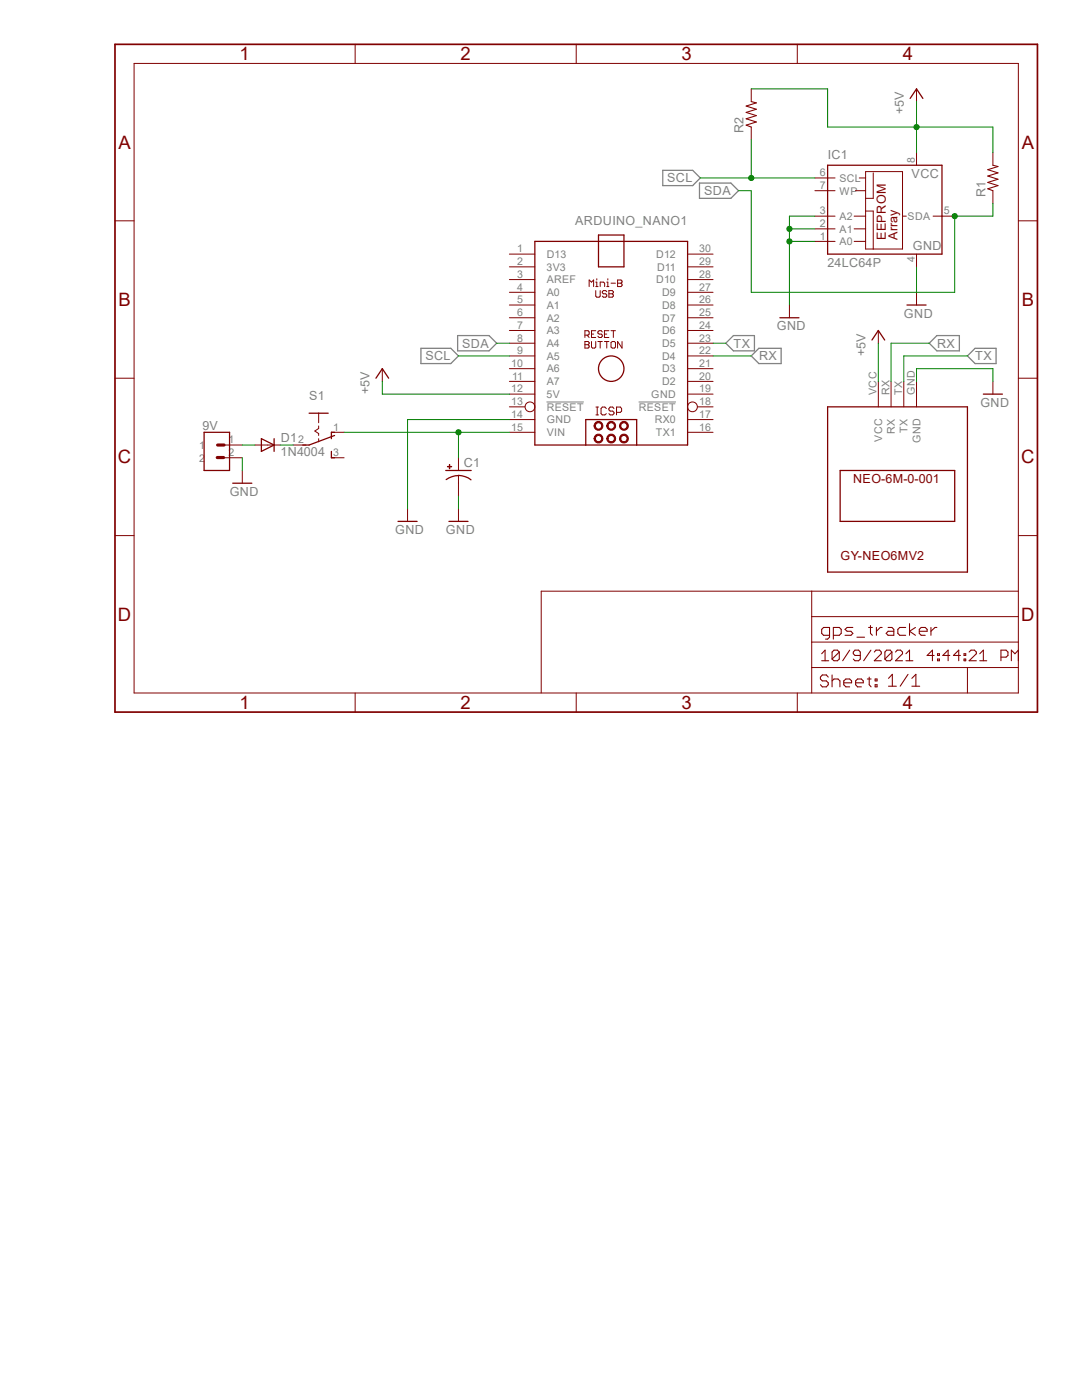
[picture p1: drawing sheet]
<svg xmlns="http://www.w3.org/2000/svg" width="216mm" height="279mm" viewBox="0 0 216 279" stroke-linecap="round" stroke-linejoin="round" font-family="sans-serif">
<path d="M109.1 80.2h7.4M127.4 80.2h7.5" fill="none" stroke="#808080" stroke-width=".2"/>
<path d="M132.2 34h6l1.5 1.5-1.5 1.5h-6zM139.6 36.5h6.2l1.6 1.6-1.6 1.5h-6.2zM84 69.5h6l1.5 1.5-1.5 1.6h-6zM91.3 67h6.3l1.5 1.5-1.5 1.5h-6.3zM144.8 68.5l1.5-1.5h4.2v3h-4.2zM149.9 71l1.5-1.5h4.5v3.1h-4.5zM186.9 67h4.5v3h-4.5l-1.5-1.5zM194.6 69.5h4.2v3.1h-4.2l-1.6-1.6z" fill="none" stroke="#808080" stroke-width=".25"/>
<g fill="none" stroke="#800000" stroke-width=".25">
<path d="M106.7 48.2h30.5v40.6h-30.5zM119.4 46.9h5.1v6.4h-5.1zM116.9 88.8v-5.1h10.1v5.1M165.1 81.2h27.9v33h-27.9zM167.6 93.9h22.9v10.2h-22.9z"/>
<circle cx="122" cy="73.6" r="2.54"/>
</g>
<g fill="none" stroke="#800000" stroke-width=".2">
<path d="M101.6 58.3h5.1M101.6 55.8h5.1M101.6 53.3h5.1M101.6 50.7h5.1M117.6 57.2v-1.3l.4 .4 .4-.4v1.3M118.9 56.3h.2v.9M118.9 57.2h.4M118.9 58v1.1l.2 .2h.4l.3-.2v-1.1M119.1 55.6v.3M119.8 57.2v-.9h.6l.2 .2v.7M121.1 56.3h.2v.9M121.1 57.2h.4"/>
<path d="M121.1 58.2l-.2-.2h-.5l-.2 .4 .2 .2h.5l.2 .5-.2 .2h-.5l-.2-.2M121.3 55.6v.3M121.5 58h.7l.2 .2-.2 .4 .2 .5-.2 .2h-.7zM121.5 58.6h.7M121.9 56.5h.9M123.2 55.9h.7l.2 .2-.2 .4 .2 .2v.3l-.2 .2h-.7zM123.2 56.5h.7M137.2 58.3h5.1M137.2 55.8h5.1M137.2 53.3h5.1M137.2 50.7h5.1M101.6 78.7h5.1"/>
<path d="M101.6 76.1h5.1M101.6 73.6h5.1M101.6 71h5.1M101.6 68.5h5.1M101.6 66h5.1M101.6 63.4h5.1M101.6 60.9h5.1M116.7 66.9h.6l.3-.2v-.4l-.3-.3h-.6v1.4M116.7 68.2h.6l.3 .2-.3 .4 .3 .5-.3 .2h-.6zM116.7 68.8h.6M117.1 66.9l.5 .5M118 68.2v1.1l.2 .2h.5l.2-.2v-1.1"/>
<path d="M118 66.7h.4M118.9 66h-.9v1.4h.9M119.3 68.2h.9M119.8 68.2v1.3M120.2 66.3l-.2-.3h-.5l-.2 .3v.2l.2 .2h.5l.2 .2-.2 .5h-.5l-.2-.3M120.6 66.7h.5M120.6 68.2h.9M121.1 68.2v1.3M121.5 66h-.9v1.4h.9M121.9 66h.9M121.9 68.4l.3-.2h.4l.2 .2v.9l-.2 .2h-.4l-.3-.2zM122.4 66v1.4"/>
<path d="M124.1 68.2v1.3l-.9-1.3v1.3M137.2 78.7h5.1M137.2 76.1h5.1M137.2 73.6h5.1M137.2 71h5.1M137.2 68.5h5.1M137.2 66h5.1M137.2 63.4h5.1M137.2 60.9h5.1M175.3 76.1v5.1M177.8 76.1v5.1M180.3 76.1v5.1"/>
<path d="M182.9 76.1v5.1M101.6 86.3h5.1M101.6 83.7h5.1M101.6 81.2h3.1M118.9 82.8h.5M118.9 81.2h.5M119.2 81.2v1.6M121 81.5l-.3-.3h-.5l-.3 .3v1l.3 .3h.5l.3-.3M122.5 81.5l-.2-.3h-.5l-.3 .3v.3l.3 .2h.5l.2 .3v.2l-.2 .3h-.5l-.3-.3M123 82.3h.8l.2-.3v-.5l-.2-.3h-.8v1.6M137.2 86.3h5.1M137.2 83.7h5.1"/>
<path d="M139.2 81.2h3.1"/>
<circle cx="105.7" cy="81.2" r=".98"/>
<circle cx="138.2" cy="81.2" r=".98"/>
</g>
<path d="M124 84.3a.89 .89 0 0 1 1.3 .3 .89 .89 0 0 1-.6 1.3 .89 .89 0 0 1-1.1-.9h.3a.64 .64 0 0 1 .9-.5 .64 .64 0 0 1 .1 1 .64 .64 0 0 1-1-.2v-.3h-.3z" fill-rule="evenodd" fill="#800000"/>
<path d="M124 84.3a.89 .89 0 0 1 1.3 .3 .89 .89 0 0 1-.6 1.3 .89 .89 0 0 1-1.1-.9h.3a.64 .64 0 0 1 .9-.5 .64 .64 0 0 1 .1 1 .64 .64 0 0 1-1-.2v-.3h-.3z" fill="none" stroke="#800000" stroke-width=".2"/>
<path d="M121.4 86.8a.89 .89 0 0 1 1.4 .3 .89 .89 0 0 1-.6 1.3 .89 .89 0 0 1-1.1-.9h.2a.66 .66 0 0 1 1-.5 .66 .66 0 0 1 .1 1 .66 .66 0 0 1-1-.2l-.1-.3h-.2z" fill-rule="evenodd" fill="#800000"/>
<path d="M121.4 86.8a.89 .89 0 0 1 1.4 .3 .89 .89 0 0 1-.6 1.3 .89 .89 0 0 1-1.1-.9h.2a.66 .66 0 0 1 1-.5 .66 .66 0 0 1 .1 1 .66 .66 0 0 1-1-.2l-.1-.3h-.2z" fill="none" stroke="#800000" stroke-width=".2"/>
<path d="M118.9 86.8a.89 .89 0 0 1 1.3 .3 .89 .89 0 0 1-.6 1.3 .89 .89 0 0 1-1.1-.9h.3a.64 .64 0 0 1 .8-.6 .64 .64 0 0 1 .3 1 .64 .64 0 0 1-1-.1l-.1-.3h-.3z" fill-rule="evenodd" fill="#800000"/>
<path d="M118.9 86.8a.89 .89 0 0 1 1.3 .3 .89 .89 0 0 1-.6 1.3 .89 .89 0 0 1-1.1-.9h.3a.64 .64 0 0 1 .8-.6 .64 .64 0 0 1 .3 1 .64 .64 0 0 1-1-.1l-.1-.3h-.3z" fill="none" stroke="#800000" stroke-width=".2"/>
<path d="M124 86.8a.89 .89 0 0 1 1.3 .3 .89 .89 0 0 1-.6 1.3 .89 .89 0 0 1-1.1-.9h.3a.64 .64 0 0 1 .9-.5 .64 .64 0 0 1 .1 1 .64 .64 0 0 1-1-.2v-.3h-.3z" fill-rule="evenodd" fill="#800000"/>
<path d="M124 86.8a.89 .89 0 0 1 1.3 .3 .89 .89 0 0 1-.6 1.3 .89 .89 0 0 1-1.1-.9h.3a.64 .64 0 0 1 .9-.5 .64 .64 0 0 1 .1 1 .64 .64 0 0 1-1-.2v-.3h-.3z" fill="none" stroke="#800000" stroke-width=".2"/>
<path d="M118.9 84.3a.89 .89 0 0 1 1.3 .3 .89 .89 0 0 1-.6 1.3 .89 .89 0 0 1-1.1-.9h.3a.64 .64 0 0 1 .8-.7 .64 .64 0 0 1 .3 1 .64 .64 0 0 1-1 0l-.1-.3h-.3z" fill-rule="evenodd" fill="#800000"/>
<path d="M118.9 84.3a.89 .89 0 0 1 1.3 .3 .89 .89 0 0 1-.6 1.3 .89 .89 0 0 1-1.1-.9h.3a.64 .64 0 0 1 .8-.7 .64 .64 0 0 1 .3 1 .64 .64 0 0 1-1 0l-.1-.3h-.3z" fill="none" stroke="#800000" stroke-width=".2"/>
<path d="M121.4 84.3a.89 .89 0 0 1 1.4 .3 .89 .89 0 0 1-.6 1.3 .89 .89 0 0 1-1.1-.9h.2a.66 .66 0 0 1 1-.6 .66 .66 0 0 1 .1 1.1 .66 .66 0 0 1-1-.2l-.1-.3h-.2z" fill-rule="evenodd" fill="#800000"/>
<g fill="none" stroke="#800000" stroke-width=".2">
<path d="M149.9 17.7v2.6M149.9 25.4v2.5M162.6 35.5h4M162.6 38.1h4M170.7 38.1h2M171.4 35.5h1.3M172.7 34.2h7.4v15.5h-7.4zM174.2 34.5v5.1h-1.5M182.9 30.4v2.6M198.1 30.4v2.6M198.1 38.1v2.5M162.6 43.1h4"/>
<path d="M162.6 45.7h4M162.6 48.2h4M170.4 43.1h2.3M170.4 45.7h2.3M170.4 48.2h2.3M172.7 42.1h1.5v7.6M180.1 43.1h.7M182.9 50.7v2.6M186.2 43.1h4.3M43.3 88.8h5M43.3 91.4h5M48.3 93.9v2.5"/>
<path d="M50.9 88.8h5.1M58.5 88.8h2.5M63.6 82.5v1.9M63.6 85v.5l-.8 .5 .8 .5v.4M63.6 87.5v.7M66.1 91.4h2.6M66.1 86.3h2.6M91.5 94.9v1.5M121.4 84.3a.89 .89 0 0 1 1.4 .3 .89 .89 0 0 1-.6 1.3 .89 .89 0 0 1-1.1-.9h.2a.66 .66 0 0 1 1-.6 .66 .66 0 0 1 .1 1.1 .66 .66 0 0 1-1-.2l-.1-.3h-.2zM81.3 101.5v2.6"/>
</g>
<g fill="none" stroke="#800000" stroke-width=".25">
<path d="M165.1 33h22.9v17.7h-22.9zM40.7 86.3h5.1v7.6h-5.1zM46.4 96.4h3.8M52.2 87.5l2.5 1.3-2.5 1.3zM54.7 87.5v2.6M61.7 82.5h3.8M66.1 90.1v1.3h.7M66.8 86.9l-5.1 1.9h-1.3M66.8 86.3h-.7v1.2M88.9 93.9h5.1M91.5 94.9a4.5 4.5 0 0 1 2.5 .9M91.5 94.9a4.4 4.4 0 0 0-2.5 .8"/>
<path d="M79.4 104.1h3.8"/>
</g>
<path d="M149.9 20.3l1 .2-2 .7 2 .6-2 .6 2 .7-2 .6 2 .6-2 .7 1 .4M198.1 33l1 .2-2 .7 2 .6-2 .6 2 .7-2 .6 2 .6-2 .7 1 .4" fill="none" stroke="#800000" stroke-width=".21"/>
<path d="M43.3 91.3h1.3M43.4 88.8h1.3" fill="none" stroke="#800000" stroke-width=".63"/>
<path d="M89.3 93.1l.8 .1z" fill-rule="evenodd" fill="#800000"/>
<path d="M89.3 93.1l.8 .1z" fill="none" stroke="#800000" stroke-width=".2"/>
<path d="M89.7 92.7v.9z" fill-rule="evenodd" fill="#800000"/>
<g fill="none" stroke="#800000" stroke-width=".2">
<path d="M26.8 12.7h176.4v125.6h-176.4zM70.9 8.8v3.9M115 8.8v3.9M159.1 8.8v3.9M182.9 17.7v2.6M22.9 44.1h3.9M182.9 58.3v2.6M203.2 44.1h3.8M22.9 75.5h3.9M76.3 73.6v2.5M157.5 60.9v2.5M175.3 66v2.5"/>
<path d="M198.1 76.1v2.6M203.2 75.5h3.8M89.7 92.7v.9zM91.5 91.4v2.5M91.5 96.4v2.6M22.9 106.9h3.9M91.5 101.5v2.6M162 118v20.3M203.2 118h-95.2v20.3M203.2 106.9h3.8M70.9 138.3v3.8M115 138.3v3.8"/>
<path d="M159.1 138.3v3.8M162 133.2h41.2M162 128.1h41.2M162 123.1h41.2M193 133.2v5.1"/>
</g>
<path d="M181.6 19.6l1.3-1.9 1.2 1.9M75 75.5l1.3-1.9 1.3 1.9M155.6 63.4h3.8M174 67.9l1.3-1.9 1.2 1.9M181 60.9h3.8M196.2 78.7h3.8M89.6 104.1h3.8" fill="none" stroke="#800000" stroke-width=".25"/>
<g fill="none" stroke="#800000" stroke-width=".21">
<path d="M164 130.5l.6-.7v2.1M164 131.9h1.4M165.3 135.1l-.4-.4h-.8l-.4 .4v.4l.4 .4h.8l.4 .4v.4l-.4 .4h-.8l-.4-.4M165.5 126.8h-1.2l-.3-.4v-.8l.3-.4h1.2v2l-.4 .4h-.4M166 134.7v2.4M166 135.9l.4-.4h.8l.4 .4v1.2M166.3 126.8h1.2l.4-.4v-.8l-.4-.4h-1.2v2.4M167.5 130.1v1.4l-.4 .4h-.7l-.4-.4M167.5 130.1l-.4-.3h-.7l-.4 .3v1.4M167.5 130.1l-1.5 1.4M168.4 136.3h1.5v-.4l-.4-.4h-.7l-.4 .4v.8l.4 .4h.7M169.5 129.8l-1.4 2.1"/>
<path d="M170.2 125.2h-1.2l-.4 .4 .4 .4h.8l.4 .4-.4 .4h-1.2M170.7 136.3h1.6v-.4l-.4-.4h-.8l-.4 .4v.8l.4 .4h.8M171 127.2h1.5M171.7 130.8h-1.1l-.3-.3v-.4l.3-.3h.7l.4 .3v1.4l-.4 .4h-.7l-.3-.4M173.1 135.5h.7M173.3 125.2h.8M173.4 135.1v1.6l.4 .4M173.7 124.8v1.6l.4 .4M173.8 129.8l-1.5 2.1M174.5 130.1l.3-.3h.7l.4 .3v.4l-1.4 1.4h1.4M174.6 135.5h.4v.4h-.4zM174.6 136.7h.4v.4h-.4z"/>
<path d="M174.9 125.2v1.6M176 125.2h-.4l-.7 .8M177.2 125.2h.8l.4 .4v1.2h-1.2l-.4-.4 .4-.4h1.2M177.3 135.4l.8-.8v2.3M177.3 136.9h1.6M178 130.1v1.4l-.4 .4h-.7l-.3-.4M178 130.1l-.4-.3h-.7l-.3 .3v1.4M178 130.1l-1.4 1.4M178.7 130.1l.3-.3h.7l.4 .3v.4l-1.4 1.4h1.4M180.7 125.2h-1.2l-.3 .4v.8l.3 .4h1.2M180.8 130.5l.7-.7v2.1M180.8 131.9h1.4"/>
<path d="M181.2 134.6l-1.6 2.3M181.5 124.5v2.3M181.9 136.9h1.6M181.9 135.4l.9-.8v2.3M182.7 125.2l-1.2 .8 1.2 .8M183.4 126h1.6v-.4l-.4-.4h-.8l-.4 .4v.8l.4 .4h.8M185.8 125.2v1.6M186.4 130.8h-1.4l1.1-1v2.1M186.9 125.2h-.3l-.8 .8M187.1 131.5h.4v.4h-.4zM187.1 130.5h.4v.3h-.4zM189.5 130.8h-1.4l1.1-1v2.1"/>
<path d="M191.6 130.8h-1.4l1.1-1v2.1M192.4 131.5h.3v.4h-.3zM192.4 130.5h.3v.3h-.3zM193.4 130.1l.4-.3h.6l.4 .3v.4l-1.4 1.4h1.4M195.5 131.9h1.4M195.5 130.5l.7-.7v2.1M199.7 131.1h1l.4-.3v-.7l-.4-.3h-1v2.1M201.8 131.9v-2.1l.7 .7 .7-.7v2.1"/>
</g>
<path d="M22.9 8.8h184.1v133.3h-184.1z" fill="none" stroke="#800000" stroke-width=".34"/>
<path d="M157.5 48.2h5.1M157.5 45.7h5.1M162.6 43.1h-5.1v17.8M182.9 53.3v5M48.3 91.4v2.5M91.5 99v2.5M101.6 83.7h-20.3v17.8" fill="none" stroke="#008000" stroke-width=".2"/>
<circle cx="157.5" cy="48.2" r=".51" fill="#008000"/>
<circle cx="157.5" cy="48.2" r=".51" fill="none" stroke="#008000" stroke-width=".2"/>
<circle cx="157.5" cy="45.7" r=".51" fill="#008000"/>
<g fill="none" stroke="#008000" stroke-width=".2">
<path d="M182.9 76.1v-2.5h15.2v2.5M48.3 88.8h2.6M56 88.8h2.5M68.7 86.3h32.9M91.5 86.3v5.1"/>
<circle cx="157.5" cy="45.7" r=".51"/>
</g>
<circle cx="91.5" cy="86.3" r=".51" fill="#008000"/>
<g fill="none" stroke="#008000" stroke-width=".2">
<path d="M149.9 17.7h15.2v7.7h33v5M182.9 20.3v10.1M76.3 76.1v2.6h25.3M175.3 68.5v7.6"/>
<circle cx="91.5" cy="86.3" r=".51"/>
</g>
<circle cx="182.9" cy="25.4" r=".51" fill="#008000"/>
<g fill="none" stroke="#008000" stroke-width=".2">
<path d="M149.9 38.1v20.2h40.6v-15.2h7.6v-2.5"/>
<circle cx="182.9" cy="25.4" r=".51"/>
</g>
<circle cx="190.5" cy="43.1" r=".51" fill="#008000"/>
<g fill="none" stroke="#008000" stroke-width=".2">
<path d="M147.4 38.1h2.5M149.9 27.9v7.6h12.7M99.1 68.5h2.5M142.3 68.5h2.5M142.3 71h7.6M185.4 68.5h-7.6v7.6M193 71h-12.7v5.1"/>
<circle cx="190.5" cy="43.1" r=".51"/>
</g>
<circle cx="149.9" cy="35.5" r=".51" fill="#008000"/>
<g fill="none" stroke="#008000" stroke-width=".2">
<path d="M139.7 35.5h10.2M91.5 71h10.1"/>
<circle cx="149.9" cy="35.5" r=".51"/>
</g>
<g font-size="3.7" fill="#800000">
<text x="47.8" y="12.1">1</text>
<text x="91.9" y="12.1">2</text>
<text x="136" y="12.1">3</text>
<text x="180.1" y="12.1">4</text>
<text x="23.7" y="29.7">A</text>
<text x="203.9" y="29.7">A</text>
<text x="23.7" y="61.1">B</text>
<text x="203.9" y="61.1">B</text>
<text x="23.5" y="92.5">C</text>
<text x="203.8" y="92.5">C</text>
<text x="23.5" y="123.9">D</text>
<text x="203.8" y="123.9">D</text>
<text x="47.8" y="141.5">1</text>
<text x="91.9" y="141.5">2</text>
<text x="136" y="141.5">3</text>
<text x="180.1" y="141.5">4</text>
</g>
<g font-size="2.5" fill="#808080">
<text x="180.3" y="22.8" transform="rotate(-90 180.3 22.8)">+5V</text>
<text x="148.4" y="26.6" transform="rotate(-90 148.4 26.6)">R2</text>
<text x="165.2" y="31.7">IC1</text>
<text x="181.9" y="35.5">VCC</text>
<text x="133.1" y="36.4">SCL</text>
<text x="140.5" y="38.9">SDA</text>
<text x="196.6" y="39.3" transform="rotate(-90 196.6 39.3)">R1</text>
<text x="114.8" y="44.9">ARDUINO_NANO1</text>
<text x="165.1" y="53.3">24LC64P</text>
<text x="182.2" y="50">GND</text>
<text x="155" y="66">GND</text>
<text x="180.4" y="63.4">GND</text>
<text x="84.9" y="71.9">SCL</text>
<text x="92.2" y="69.4">SDA</text>
<text x="146.4" y="69.4">TX</text>
<text x="151.5" y="71.9">RX</text>
<text x="172.7" y="71" transform="rotate(-90 172.7 71)">+5V</text>
<text x="187" y="69.4">RX</text>
<text x="194.6" y="71.9">TX</text>
<text x="61.7" y="79.9">S1</text>
<text x="73.7" y="78.7" transform="rotate(-90 73.7 78.7)">+5V</text>
<text x="195.6" y="81.2">GND</text>
<text x="40.4" y="85.9">9V</text>
<text x="56" y="88.3">D1</text>
<text x="56" y="91.1">1N4004</text>
<text x="92.5" y="93.3">C1</text>
<text x="45.8" y="99">GND</text>
<text x="78.9" y="106.6">GND</text>
<text x="89" y="106.6">GND</text>
</g>
<g font-size="2.5" fill="#800000">
<text x="176.8" y="47.9" transform="rotate(-90 176.8 47.9)">EEPROM</text>
<text x="179.1" y="47.9" transform="rotate(-90 179.1 47.9)">Array</text>
<text x="170.2" y="96.4">NEO-6M-0-001</text>
<text x="167.7" y="111.7">GY-NEO6MV2</text>
</g>
<g font-size="2.1" fill="#808080">
<text x="163.6" y="35.1">6</text>
<text x="182.5" y="32.6" transform="rotate(-90 182.5 32.6)">8</text>
<text x="163.6" y="37.7">7</text>
<text x="167.5" y="36.3">SCL</text>
<text x="167.5" y="38.8">WP</text>
<text x="163.6" y="47.8">1</text>
<text x="163.6" y="45.3">2</text>
<text x="163.6" y="42.8">3</text>
<text x="167.5" y="46.4">A1</text>
<text x="167.5" y="43.9">A2</text>
<text x="181.1" y="43.9">SDA</text>
<text x="188.3" y="42.8">5</text>
<text x="103.2" y="50.4">1</text>
<text x="103.2" y="52.9">2</text>
<text x="109.1" y="51.5">D13</text>
<text x="130.9" y="51.5">D12</text>
<text x="139.5" y="52.9">29</text>
<text x="139.5" y="50.4">30</text>
<text x="167.5" y="48.9">A0</text>
<text x="182.5" y="52.3" transform="rotate(-90 182.5 52.3)">4</text>
<text x="103.2" y="55.5">3</text>
<text x="103.2" y="58">4</text>
<text x="109.1" y="54">3V3</text>
<text x="109.1" y="56.6">AREF</text>
<text x="109.1" y="59.1">A0</text>
<text x="130.9" y="56.6">D10</text>
<text x="131.1" y="54">D11</text>
<text x="132.1" y="59.1">D9</text>
<text x="139.5" y="58">27</text>
<text x="139.5" y="55.5">28</text>
<text x="103.2" y="60.5">5</text>
<text x="103.2" y="63.1">6</text>
<text x="103.2" y="65.6">7</text>
<text x="109.1" y="61.6">A1</text>
<text x="109.1" y="64.2">A2</text>
<text x="132.1" y="64.2">D7</text>
<text x="132.1" y="61.6">D8</text>
<text x="139.5" y="65.6">24</text>
<text x="139.5" y="63.1">25</text>
<text x="139.5" y="60.5">26</text>
<text x="103.2" y="68.2">8</text>
<text x="103.2" y="70.7">9</text>
<text x="109.1" y="66.7">A3</text>
<text x="109.1" y="69.3">A4</text>
<text x="109.1" y="71.8">A5</text>
<text x="132.1" y="71.8">D4</text>
<text x="132.1" y="69.3">D5</text>
<text x="132.1" y="66.7">D6</text>
<text x="139.5" y="70.7">22</text>
<text x="139.5" y="68.2">23</text>
<text x="102" y="73.2">10</text>
<text x="102.2" y="75.8">11</text>
<text x="109.1" y="74.3">A6</text>
<text x="109.1" y="76.9">A7</text>
<text x="132.1" y="76.9">D2</text>
<text x="132.1" y="74.3">D3</text>
<text x="139.5" y="75.8">20</text>
<text x="139.5" y="73.2">21</text>
<text x="102" y="78.3">12</text>
<text x="102" y="80.9">13</text>
<text x="102" y="83.4">14</text>
<text x="109.1" y="79.4">5V</text>
<text x="109.1" y="82">RESET</text>
<text x="127.5" y="82">RESET</text>
<text x="130" y="79.4">GND</text>
<text x="139.5" y="83.4">17</text>
<text x="139.5" y="80.9">18</text>
<text x="139.5" y="78.3">19</text>
<text x="174.9" y="78.8" transform="rotate(-90 174.9 78.8)">VCC</text>
<text x="177.5" y="78.8" transform="rotate(-90 177.5 78.8)">RX</text>
<text x="180" y="78.8" transform="rotate(-90 180 78.8)">TX</text>
<text x="182.5" y="78.8" transform="rotate(-90 182.5 78.8)">GND</text>
<text x="39.8" y="89.6">1</text>
<text x="45.6" y="88.4">1</text>
<text x="59.5" y="88.4">2</text>
<text x="66.5" y="85.9">1</text>
<text x="102" y="85.9">15</text>
<text x="109.1" y="84.5">GND</text>
<text x="109.1" y="87">VIN</text>
<text x="130.6" y="84.5">RX0</text>
<text x="130.9" y="87">TX1</text>
<text x="139.5" y="85.9">16</text>
<text x="176" y="88.2" transform="rotate(-90 176 88.2)">VCC</text>
<text x="178.6" y="86.6" transform="rotate(-90 178.6 86.6)">RX</text>
<text x="181.1" y="86.4" transform="rotate(-90 181.1 86.4)">TX</text>
<text x="183.6" y="88.4" transform="rotate(-90 183.6 88.4)">GND</text>
<text x="39.8" y="92.1">2</text>
<text x="45.6" y="91">2</text>
<text x="66.5" y="91">3</text>
</g>
</svg>
